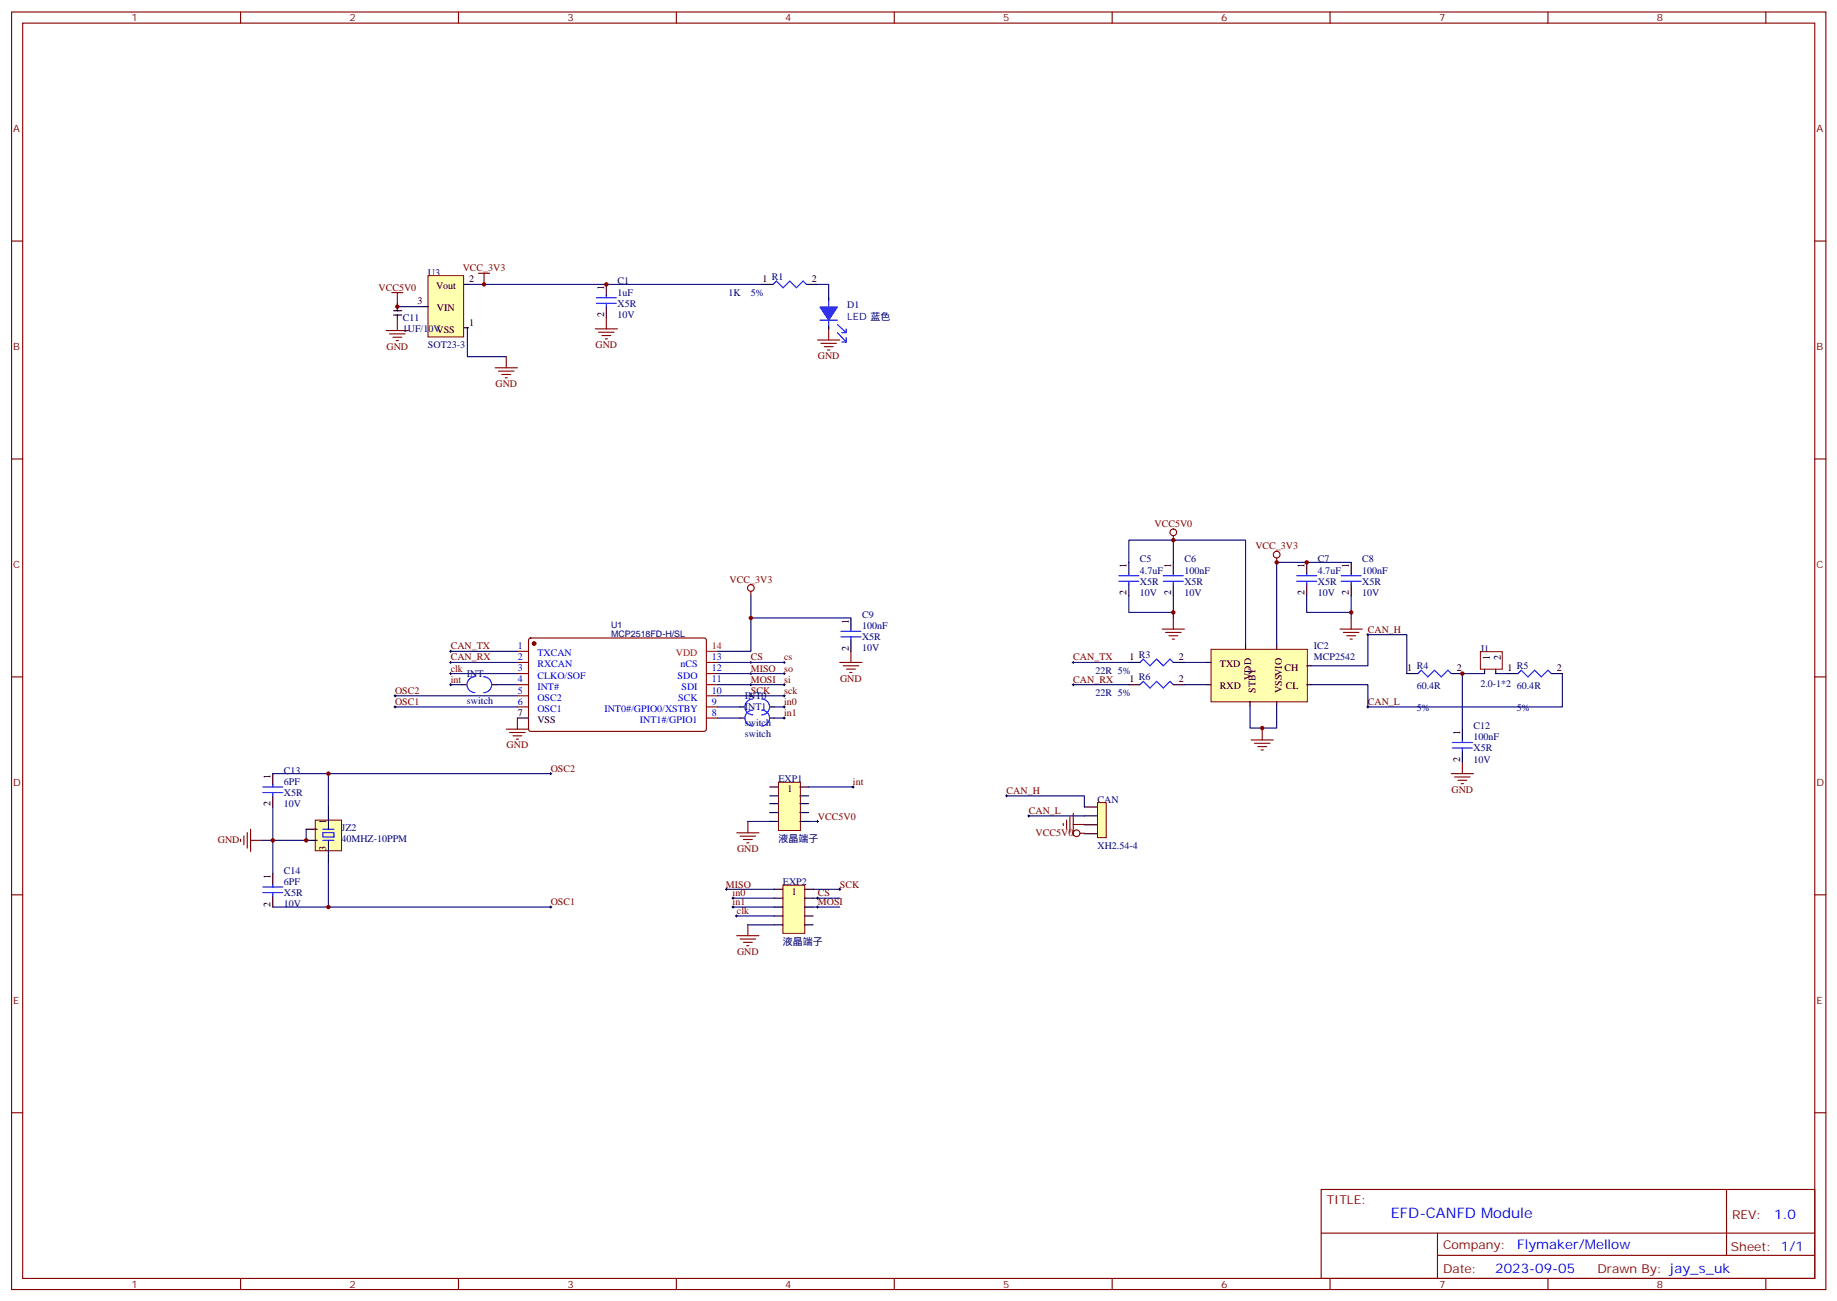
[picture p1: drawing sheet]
<svg xmlns="http://www.w3.org/2000/svg" width="583mm" height="413mm" viewBox="0 0 583 413" stroke-linecap="round" stroke-linejoin="round" font-family="sans-serif">
<g fill="none" stroke="#800000" stroke-width=".35">
<path d="M124.3 92.8h3.5M126.1 92.8v3.6M151.8 86.7h3.6M153.6 86.7v3.5M122.6 104.9h7M123.6 105.9h5M124.7 107h2.8M125.7 108.1h.7M126.1 101.4v3.5M157.1 116.7h7.1M158.2 117.8h4.9M159.2 118.8h2.9"/>
<path d="M160.3 119.9h.7M160.7 113.2v3.5M188.9 104.4h7M189.9 105.4h5M191 106.5h2.8M192.1 107.5h.7M192.4 100.8v3.6M259.4 107.9h7.1M260.5 108.9h4.9M261.5 110h2.9M262.6 111.1h.7M263 104.4v3.5"/>
<path d="M372.3 170v1.4M405.1 177v1.4M238.3 185.5a1.06 1.06 0 0 0-1 1.5 1.06 1.06 0 0 0 1.7 .3 1.06 1.06 0 0 0-.4-1.8h-.3M238.3 187.6v1.4M368.8 199.6h7M372.3 196.1v3.5M425.2 199.6h7.1M428.8 196.1v3.5M266.5 210.2h7M267.5 211.2h5M268.6 212.3h2.8M269.7 213.4h.7"/>
<path d="M270 206.7v3.5M369.9 200.7h4.9M370.9 201.7h2.8M372 202.8h.7M426.3 200.7h4.9M427.4 201.7h2.8M428.4 202.8h.7M160.7 231.4h7M161.7 232.4h5M162.8 233.5h2.8M163.8 234.5h.7M164.2 227.8v3.6"/>
<path d="M397 234.8h7.1M398.1 235.8h4.9M399.1 236.9h2.9M400.2 237.9h.7M400.5 231.2v3.6M339.5 259.1v5M340.6 258.1v7M460.5 245.5h7.1M461.6 246.5h4.9M462.6 247.6h2.9M463.7 248.6h.7M464 241.9v3.6"/>
<path d="M76.3 266.3v.7M77.4 265.2v2.8M78.5 264.2v4.9M79.5 266.6h3.5M79.5 263.1v7.1M233.8 264.2h7M234.9 265.3h4.9M235.9 266.4h2.8M237 267.4h.7M237.3 260.7v3.5M337.4 261.2v.8M338.5 260.2v2.8"/>
<path d="M340.6 261.6h3.5M342.7 264.4h1.4M233.8 296.9h7M234.9 297.9h4.9M235.9 299h2.8M237.3 293.4v3.5M237 300.1h.7"/>
<circle cx="372.3" cy="168.9" r="1.06"/>
<circle cx="405.1" cy="176" r="1.06"/>
<circle cx="341.6" cy="264.4" r="1.06"/>
</g>
<g fill="none" stroke="#000" stroke-width=".32">
<path d="M142.7 210.2h.7M142.7 217.2h.7M142.7 206.7h.7M142.7 213.7h.7M143 206.3v.7M143 209.8v.7M143 213.4v.7M143 216.9v.7M237.9 210.2h.7M237.9 217.2h.7M237.9 213.7h.7M238.3 209.8v.7"/>
<path d="M238.3 213.4v.7M238.3 216.9v.7M248.5 210.2h.7M248.5 217.2h.7M248.5 213.7h.7M248.8 209.8v.7M248.8 213.4v.7M248.8 216.9v.7M340.2 210.2h.7M340.2 217.2h.7M340.6 209.8v.7M340.6 216.9v.7"/>
<path d="M433.7 201.4h.7M434.1 201v.7M125 224.3h.7M125 220.8h.7M125.4 220.4v.7M125.4 223.9v.7M237.9 220.8h.7M238.3 220.4v.7M248.5 224.3h.7M248.5 220.8h.7M248.5 227.8h.7M248.8 220.4v.7"/>
<path d="M248.8 223.9v.7M248.8 227.5v.7M433.7 224.3h.7M434.1 223.9v.7M174.4 245.5h.7M174.8 245.1v.7M270.4 249.7h.7M270.7 249.3v.7M319.1 252.5h.7M319.4 252.2v.7M326.1 258.9h.7M326.5 258.5v.7"/>
<path d="M259.1 260.6h.7M259.4 260.3v.7M174.4 287.8h.7M174.8 287.4v.7M230.2 282.2h.7M230.5 281.8v.7M232.3 287.8h.7M232.3 285h.7M232.6 284.6v.7M232.6 287.4v.7M233.3 290.6h.7M233.7 290.3v.7"/>
<path d="M259.1 287.8h.7M259.1 285h.7M259.4 284.6v.7M259.4 287.4v.7M266.1 282.2h.7M266.5 281.8v.7"/>
</g>
<g fill="none" stroke="#000080" stroke-width=".35">
<path d="M126.1 96.2v1.1h8.4M148.3 90.2h93.5M259.4 90.2h3.6v4.3M148.3 104v9.2h12.4M358.2 178.4v-7h37.1v33.1M372.3 171.4v7M428.8 178.4h-23.7v26.1M238.3 189v17.7h-10.6M238.3 196.1h31.7M358.2 189v5.3h14.1M372.3 189v7.1M414.7 189v5.3h14.1"/>
<path d="M428.8 189v7.1M143 210.2h21.2M143 217.2h3.5M143 206.7h21.2M143 213.7h21.2M157.5 217.2h6.7M227.7 210.2h21.1M227.7 217.2h21.1M227.7 213.7h21.1M340.6 210.2h17.6M340.6 217.2h17.6M375.8 217.2h7.1"/>
<path d="M375.8 210.2h7.1M416.1 211.2h18v-9.8h12.3v12.3M471.1 213.7h-7.1v17.7M474.6 213.7h3.6M495.8 213.7v10.6h-61.7v-7.1h-18M125.4 220.8h38.8M125.4 224.3h38.8M227.7 220.8h21.1M227.7 224.3h7M227.7 227.8h7M245.7 224.3h3.1M245.7 227.8h3.1"/>
<path d="M396.7 223.9v7.1h8.4v-7.1M400.5 231v.4M86.6 245.5h17.6v10.5M86.6 256v21.2M104.2 245.5h70.6M256.6 249.7h14.1M319.4 252.5h24.7v3.5M326.5 258.9h17.6M97.2 263.1v3.5h-14.2M104.2 273.7v14.1M237.2 260.6h7.4M256.6 260.6h2.8"/>
<path d="M86.6 287.8h88.2M230.5 282.2h15.2M232.6 287.8h13.1M232.6 285h13.1M233.7 290.6h12M237.2 293.4h8.5M258 287.8h8.5M258 282.2h8.5M258 285h8.5"/>
</g>
<circle cx="169.5" cy="204.2" r=".53" fill="#870000" stroke="#870000" stroke-width=".35"/>
<g fill="none" stroke="#870000" stroke-width=".35">
<path d="M164.2 206.7h3.5M164.2 210.2h3.5M164.2 213.7h3.5M164.2 217.2h3.5M167.9 202.6l.5-.2 55.3 .1 .5 .6-.1 28.5-.7 .5-55.3-.1-.4-.6v-28.3zM224.2 210.2h3.5M224.2 213.7h3.5M224.2 217.2h3.5M164.2 220.8h3.5M164.2 224.3h3.5M224.2 220.8h3.5M224.2 224.3h3.5"/>
<path d="M224.2 227.8h3.5"/>
</g>
<path d="M164.2 227.8h3.5" fill="none" stroke="#000" stroke-width=".35"/>
<path d="M224.2 206.7h3.5" fill="none" stroke="#f00" stroke-width=".35"/>
<path d="M384.3 206h30.5v16.7h-30.5z" fill="#ffffb0" stroke="#800000" stroke-width=".32"/>
<g fill="none" stroke="#000" stroke-width=".35">
<path d="M192.4 90.2v3.6M192.4 97.3v3.5M241.8 90.2h3.5M255.9 90.2h3.5M263 94.5v.7M263 103.7v.7M358.2 178.4v3.6M372.3 178.4v3.6M414.7 178.4v3.6M428.8 178.4v3.6M270 196.1v3.5M358.2 185.5v3.5"/>
<path d="M372.3 185.5v3.5M414.7 185.5v3.5M428.8 185.5v3.5M270 203.1v3.6M358.2 210.2h3.5M358.2 217.2h3.5M372.3 210.2h3.5M372.3 217.2h3.5M382.9 210.2h1.4M382.9 217.2h1.4M395.3 204.5v1.4M405.1 204.5v1.4"/>
<path d="M414.7 217.2h1.4M414.7 211.2h1.4M446.4 213.7h3.5M460.5 213.7h3.5M478.2 213.7h3.5M492.3 213.7h3.5M396.7 222.6v1.3M405.1 222.6v1.3M464 231.4v3.5M464 238.4v3.5"/>
</g>
<g fill="none" stroke="#000aff" stroke-width=".35">
<path d="M189.2 96.2h6.4M189.2 94.5h6.4M192.4 93.8v.7M192.4 96.2v1.1M245.3 90.2l1.1-1 2.1 2.1 2.1-2.1 2.1 2.1 2.1-2.1 1.1 1M270 199.6v.7M355 184.4h6.4M355 182.7h6.4M358.2 182v.7M358.2 184.4v1.1M369.1 184.4h6.4M369.1 182.7h6.4"/>
<path d="M372.3 182v.7M372.3 184.4v1.1M411.5 184.4h6.3M411.5 182.7h6.3M414.7 182v.7M414.7 184.4v1.1M425.6 184.4h6.3M425.6 182.7h6.3M428.8 182v.7M428.8 184.4v1.1M266.8 202.1h6.4M266.8 200.3h6.4"/>
<path d="M270 202.1v1M361.7 210.2l1.1-1.1 2.1 2.1 2.1-2.1 2.1 2.1 2.2-2.1 1 1.1M361.7 217.2l1.1-1 2.1 2.1 2.1-2.1 2.1 2.1 2.2-2.1 1 1M449.9 213.7l1.1-1 2.1 2.1 2.1-2.1 2.1 2.1 2.2-2.1 1 1M481.7 213.7l1-1 2.2 2.1 2.1-2.1 2.1 2.1 2.1-2.1 1.1 1M460.9 237.3h6.3M460.9 235.6h6.3M464 234.9v.7M464 237.3v1.1"/>
</g>
<path d="M263 94.6v9.8M260.2 101.6h5.5M265.7 103l2.8 2.5M265.7 105.5l2.8 3M267.1 105.5h1.4M267.1 108.5h1.4M268.5 104.4v1.1M268.5 107.1v1.4" fill="none" stroke="#00f" stroke-width=".35"/>
<path d="M260.2 97.4h5.5l-2.7 4.2z" fill="#00f" stroke="#00f" stroke-width=".32"/>
<path d="M100 260.2h8.4v9.7h-8.4z" fill="#ffffb0" stroke="#800000" stroke-width=".32"/>
<path d="M86.6 245.5v3.5M86.6 252.5v3.5M104.2 256v7.1M86.6 277.2v3.5M97.2 263.1h3.5M97.2 266.6h3.5M104.2 266.6v7.1M86.6 284.3v3.5" fill="none" stroke="#000" stroke-width=".35"/>
<path d="M102.4 264.2h3.6v1.4h-3.6zM102.4 263.1h3.6M102.4 266.6h3.6" fill="none" stroke="#00f" stroke-width=".35"/>
<path d="M83.4 251.5h6.3M83.4 249.7h6.3M86.6 249v.7M86.6 251.5v1M83.4 283.2h6.3M83.4 281.4h6.3M86.6 280.7v.7M86.6 283.2v1.1" fill="none" stroke="#000aff" stroke-width=".35"/>
<path d="M135.8 87.5h11.3v19.4h-11.3z" fill="#ffffb0" stroke="#800000" stroke-width=".32"/>
<path d="M124.9 98.6h2.6M124.9 100h2.6M126.1 97.3v1.4M126.1 99.8v1.4M134.5 97.3h1.4M147.3 90.2h1.4M147.3 104h1.4" fill="none" stroke="#000" stroke-width=".35"/>
<path d="M247 248.2h7v15.3h-7z" fill="#ffffb0" stroke="#800000" stroke-width=".32"/>
<path d="M244.3 249.7h2.7M244.3 252.5h2.7M244.3 255h2.7M244.3 257.8h2.7M253.8 249.7h2.8M253.8 252.5h2.8M253.8 255h2.8M253.8 257.8h2.8M244.3 260.6h2.7M253.8 260.6h2.8" fill="none" stroke="#000" stroke-width=".35"/>
<path d="M248.4 280.8h7v15.3h-7z" fill="#ffffb0" stroke="#800000" stroke-width=".32"/>
<path d="M245.7 282.2h2.8M245.7 285h2.8M245.7 287.8h2.8M245.7 290.6h2.8M245.7 293.4h2.8M255.2 282.2h2.8M255.2 285h2.8M255.2 287.8h2.8M255.2 290.6h2.8M255.2 293.4h2.8" fill="none" stroke="#000" stroke-width=".35"/>
<path d="M348.3 254.7h2.7v11.1h-2.7z" fill="#ffffb0" stroke="#800000" stroke-width=".32"/>
<path d="M146.5 217.2h1.4M156.1 217.2h1.4M471.1 212.3v1.4M474.6 212.3v1.4M234.7 224.3h1.4M234.7 227.8h1.4M244.3 224.3h1.4M244.3 227.8h1.4M344.1 256h4.2M344.1 258.9h4.2M344.1 261.7h4.2M344.1 264.5h4.2" fill="none" stroke="#000" stroke-width=".35"/>
<path d="M469.8 206.8h6.9v5.5h-6.9z" fill="none" stroke="#800000" stroke-width=".32"/>
<path d="M150.7 214.7a2.52 2.52 0 0 0-2.5 2.5 2.52 2.52 0 0 0 2.5 2.6M153.5 214.7a2.52 2.52 0 0 1 2.5 2.5 2.52 2.52 0 0 1-2.5 2.6M238.9 221.8a2.52 2.52 0 0 0-2.5 2.5 2.52 2.52 0 0 0 2.5 2.5M238.9 225.3a2.52 2.52 0 0 0-2.5 2.5 2.52 2.52 0 0 0 2.5 2.5M241.7 221.8a2.52 2.52 0 0 1 2.5 2.5 2.52 2.52 0 0 1-2.5 2.5M241.7 225.3a2.52 2.52 0 0 1 2.5 2.5 2.52 2.52 0 0 1-2.5 2.5" fill="none" stroke="#00f" stroke-width=".35"/>
<g fill="none" stroke="#870000" stroke-width=".35">
<path d="M3.7 3.8h575.7v405.4h-575.7zM7.2 7.3h568.7v398.3h-568.7zM76.3 3.8v3.5M145.5 3.8v3.5M214.6 3.8v3.5M283.8 3.8v3.5M352.9 3.8v3.5M422.1 3.8v3.5M491.2 3.8v3.5M560.4 3.8v3.5M3.7 76.5h3.5M575.9 76.5h3.5"/>
<path d="M3.7 145.6h3.5M575.9 145.6h3.5M3.7 214.8h3.5M575.9 214.8h3.5M3.7 283.9h3.5M575.9 283.9h3.5M3.7 353.1h3.5M575.9 353.1h3.5M419.2 377.4h156.7v28.2h-156.7zM547.9 377.4v20.9M419.3 391.2h156.4M456.2 398.3h119.5"/>
<path d="M456.2 391.2v14.2M76.3 405.6v3.6M145.5 405.6v3.6M214.6 405.6v3.6M283.8 405.6v3.6M352.9 405.6v3.6M422.1 405.6v3.6M491.2 405.6v3.6M560.4 405.6v3.6"/>
</g>
<g fill="#800000">
<circle cx="86.6" cy="266.6" r=".71"/>
<circle cx="97.2" cy="266.6" r=".71"/>
<circle cx="104.2" cy="287.8" r=".71"/>
<circle cx="104.2" cy="245.5" r=".71"/>
<circle cx="126.1" cy="97.3" r=".71"/>
<circle cx="153.6" cy="90.2" r=".71"/>
<circle cx="192.4" cy="90.2" r=".71"/>
<circle cx="238.3" cy="196.1" r=".71"/>
<circle cx="372.3" cy="194.3" r=".71"/>
<circle cx="372.3" cy="171.4" r=".71"/>
<circle cx="400.5" cy="231" r=".71"/>
<circle cx="405.1" cy="178.4" r=".71"/>
<circle cx="414.7" cy="178.4" r=".71"/>
<circle cx="428.8" cy="194.3" r=".71"/>
<circle cx="464" cy="213.7" r=".71"/>
</g>
<text font-size="4.6" fill="#00f" x="441.3" y="386.4">EFD-CANFD Module</text>
<g font-size="4.2" fill="#00f">
<text x="563" y="386.7">1.0</text>
<text x="481.4" y="396.2">Flymaker/Mellow</text>
<text x="474.5" y="404">2023-09-05</text>
</g>
<g font-size="3.9" fill="#800">
<text x="421" y="382">TITLE:</text>
<text x="549.6" y="386.7">REV:</text>
<text x="457.9" y="396.2">Company:</text>
<text x="549.3" y="396.8">Sheet: 1/1</text>
<text x="457.9" y="403.9">Date:</text>
<text x="506.9" y="403.9">Drawn By: jay_s_uk</text>
</g>
<g font-size="3.2" fill="#800">
<text x="41.8" y="6.8">1</text>
<text x="110.9" y="6.8">2</text>
<text x="180.1" y="6.8">3</text>
<text x="249.2" y="6.8">4</text>
<text x="318.3" y="6.8">5</text>
<text x="387.5" y="6.8">6</text>
<text x="456.6" y="6.8">7</text>
<text x="525.8" y="6.8">8</text>
<text x="4.2" y="41.9">A</text>
<text x="576.4" y="41.9">A</text>
<text x="4.2" y="111.1">B</text>
<text x="576.4" y="111.1">B</text>
<text x="4.2" y="180.2">C</text>
<text x="576.4" y="180.2">C</text>
<text x="4.2" y="249.3">D</text>
<text x="576.4" y="249.3">D</text>
<text x="4.2" y="318.5">E</text>
<text x="576.4" y="318.5">E</text>
<text x="41.8" y="408.6">1</text>
<text x="110.9" y="408.6">2</text>
<text x="180.1" y="408.6">3</text>
<text x="249.2" y="408.6">4</text>
<text x="318.3" y="408.6">5</text>
<text x="387.5" y="408.6">6</text>
<text x="456.6" y="408.6">7</text>
<text x="525.8" y="408.6">8</text>
</g>
<g font-size="3.2" fill="#000080">
<text x="135.8" y="87.5">U3</text>
<text x="195.9" y="90.2">C1</text>
<text x="231.2" y="93.8">1K</text>
<text x="238.3" y="93.8">5%</text>
<text x="127.8" y="101.7">C11</text>
<text x="195.9" y="100.8">10V</text>
<text x="195.9" y="97.3">X5R</text>
<text x="268.9" y="101.5">LED 蓝色</text>
<text x="268.9" y="97.8">D1</text>
<text x="127.8" y="105.3">1UF/10VVSS</text>
<text x="135.8" y="110.4">SOT23-3</text>
<text x="361.7" y="178.4">C5</text>
<text x="375.8" y="178.4">C6</text>
<text x="418.2" y="178.4">C7</text>
<text x="432.3" y="178.4">C8</text>
<text x="361.7" y="185.5">X5R</text>
<text x="375.8" y="185.5">X5R</text>
<text x="418.2" y="185.5">X5R</text>
<text x="432.3" y="185.5">X5R</text>
<text x="361.7" y="189">10V</text>
<text x="375.8" y="189">10V</text>
<text x="418.2" y="189">10V</text>
<text x="432.3" y="189">10V</text>
<text x="273.5" y="196.1">C9</text>
<text x="273.5" y="203.1">X5R</text>
<text x="273.5" y="206.7">10V</text>
<text x="416.9" y="209.5">MCP2542</text>
<text x="416.9" y="206">IC2</text>
<text x="469.8" y="206.8">J1</text>
<text x="148.2" y="214.7">INT</text>
<text x="347.6" y="213.7">22R 5%</text>
<text x="236.4" y="221.8">INT0</text>
<text x="347.6" y="220.8">22R 5%</text>
<text x="449.6" y="218.7">60.4R</text>
<text x="469.8" y="217.9">2.0-1*2</text>
<text x="481.3" y="218.7">60.4R</text>
<text x="148.2" y="223.3">switch</text>
<text x="236.4" y="225.3">INT1</text>
<text x="449.6" y="225.7">5%</text>
<text x="481.3" y="225.7">5%</text>
<text x="236.4" y="230.3">switch</text>
<text x="236.4" y="233.9">switch</text>
<text x="467.6" y="231.4">C12</text>
<text x="467.6" y="238.4">X5R</text>
<text x="90.1" y="245.5">C13</text>
<text x="467.6" y="241.9">10V</text>
<text x="247" y="248.2">EXP1</text>
<text x="90.1" y="256">10V</text>
<text x="90.1" y="252.5">X5R</text>
<text x="348.3" y="254.7">CAN</text>
<text x="108.4" y="263.7">JZ2</text>
<text x="108.4" y="267.3">40MHZ-10PPM</text>
<text x="247" y="267.2">液晶端子</text>
<text x="348.3" y="269.3">XH2.54-4</text>
<text x="90.1" y="277.2">C14</text>
<text x="248.4" y="280.8">EXP2</text>
<text x="90.1" y="287.8">10V</text>
<text x="90.1" y="284.3">X5R</text>
<text x="248.4" y="299.8">液晶端子</text>
</g>
<g font-size="3.2" fill="#800000">
<text x="146.8" y="86.1">VCC_3V3</text>
<text x="120.1" y="92.2">VCC5V0</text>
<text x="122.7" y="110.9">GND</text>
<text x="189" y="110.4">GND</text>
<text x="259.5" y="113.9">GND</text>
<text x="157.2" y="122.8">GND</text>
<text x="366.4" y="167.2">VCC5V0</text>
<text x="398.4" y="174.3">VCC_3V3</text>
<text x="231.5" y="184.9">VCC_3V3</text>
<text x="434.1" y="200.9">CAN_H</text>
<text x="143" y="206">CAN_TX</text>
<text x="143" y="209.5">CAN_RX</text>
<text x="238.3" y="209.5">CS</text>
<text x="248.8" y="209.5">cs</text>
<text x="340.6" y="209.5">CAN_TX</text>
<text x="143" y="213.1">clk</text>
<text x="238.3" y="213.1">MISO</text>
<text x="248.8" y="213.1">so</text>
<text x="125.4" y="220.1">OSC2</text>
<text x="143" y="216.6">int</text>
<text x="238.3" y="216.6">MOSI</text>
<text x="238.3" y="220.1">SCK</text>
<text x="248.8" y="216.6">si</text>
<text x="248.8" y="220.1">sck</text>
<text x="266.6" y="216.3">GND</text>
<text x="340.6" y="216.6">CAN_RX</text>
<text x="125.4" y="223.7">OSC1</text>
<text x="248.8" y="223.7">in0</text>
<text x="248.8" y="227.2">in1</text>
<text x="434.1" y="223.8">CAN_L</text>
<text x="160.8" y="237.4">GND</text>
<text x="174.8" y="244.8">OSC2</text>
<text x="270.7" y="249">int</text>
<text x="319.4" y="251.9">CAN_H</text>
<text x="460.6" y="251.5">GND</text>
<text x="259.5" y="260.1">VCC5V0</text>
<text x="326.5" y="258.2">CAN_L</text>
<text x="69.1" y="267.6">GND</text>
<text x="328.6" y="265.3">VCC5V0</text>
<text x="233.9" y="270.3">GND</text>
<text x="230.4" y="281.6">MISO</text>
<text x="266.5" y="281.6">SCK</text>
<text x="174.8" y="287.2">OSC1</text>
<text x="232.5" y="287.2">in1</text>
<text x="232.5" y="284.4">in0</text>
<text x="259.5" y="284.4">CS</text>
<text x="259.5" y="287.2">MOSI</text>
<text x="233.8" y="289.9">clk</text>
<text x="233.9" y="302.9">GND</text>
</g>
<g font-size="3.2">
<text x="148.9" y="89.5">2</text>
<text x="242" y="89.5">1 R1</text>
<text x="257.7" y="89.5">2</text>
<text x="138.4" y="91.8">Vout</text>
<text x="191.7" y="92" transform="rotate(-90 191.7 92)">1</text>
<text x="132.5" y="96.5">3</text>
<text x="138.6" y="98.8">VIN</text>
<text x="191.7" y="100.6" transform="rotate(-90 191.7 100.6)">2</text>
<text x="148.9" y="103.4">1</text>
<text x="357.5" y="180.2" transform="rotate(-90 357.5 180.2)">1</text>
<text x="371.6" y="180.2" transform="rotate(-90 371.6 180.2)">1</text>
<text x="413.9" y="180.2" transform="rotate(-90 413.9 180.2)">1</text>
<text x="428.1" y="180.2" transform="rotate(-90 428.1 180.2)">1</text>
<text x="357.5" y="188.8" transform="rotate(-90 357.5 188.8)">2</text>
<text x="371.6" y="188.8" transform="rotate(-90 371.6 188.8)">2</text>
<text x="413.9" y="188.8" transform="rotate(-90 413.9 188.8)">2</text>
<text x="428.1" y="188.8" transform="rotate(-90 428.1 188.8)">2</text>
<text x="269.3" y="197.8" transform="rotate(-90 269.3 197.8)">1</text>
<text x="269.3" y="206.5" transform="rotate(-90 269.3 206.5)">2</text>
<text x="358.4" y="209.5">1 R3</text>
<text x="374.1" y="209.5">2</text>
<text x="472.7" y="209.5" transform="rotate(-90 472.7 209.5)">1</text>
<text x="476.2" y="209.5" transform="rotate(-90 476.2 209.5)">2</text>
<text x="387.1" y="211.8">TXD</text>
<text x="397" y="215.7" transform="rotate(-90 397 215.7)">VDD</text>
<text x="407.6" y="213">CH</text>
<text x="446.6" y="213">1 R4</text>
<text x="462.3" y="213">2</text>
<text x="478.3" y="213">1 R5</text>
<text x="494" y="213">2</text>
<text x="358.4" y="216.5">1 R6</text>
<text x="374.1" y="216.5">2</text>
<text x="387.1" y="218.7">RXD</text>
<text x="398.4" y="219.9" transform="rotate(-90 398.4 219.9)">STBY</text>
<text x="406.7" y="219.9" transform="rotate(-90 406.7 219.9)">VSSVIO</text>
<text x="408" y="218.7">CL</text>
<text x="164.4" y="227.1">7</text>
<text x="170.5" y="229.4">VSS</text>
<text x="463.3" y="233.1" transform="rotate(-90 463.3 233.1)">1</text>
<text x="463.3" y="241.8" transform="rotate(-90 463.3 241.8)">2</text>
<text x="85.9" y="247.2" transform="rotate(-90 85.9 247.2)">1</text>
<text x="249.9" y="251.2">1</text>
<text x="85.9" y="255.9" transform="rotate(-90 85.9 255.9)">2</text>
<text x="103.5" y="261.3" transform="rotate(-90 103.5 261.3)">1</text>
<text x="103.5" y="270" transform="rotate(-90 103.5 270)">3</text>
<text x="85.9" y="279" transform="rotate(-90 85.9 279)">1</text>
<text x="85.9" y="287.6" transform="rotate(-90 85.9 287.6)">2</text>
<text x="251.3" y="283.8">1</text>
</g>
<g font-size="3.2" fill="#000084">
<text x="195.9" y="93.8">1uF</text>
<text x="361.7" y="182">4.7uF</text>
<text x="375.8" y="182">100nF</text>
<text x="418.2" y="182">4.7uF</text>
<text x="432.3" y="182">100nF</text>
<text x="273.5" y="199.6">100nF</text>
<text x="467.6" y="234.9">100nF</text>
<text x="90.1" y="249">6PF</text>
<text x="90.1" y="280.7">6PF</text>
</g>
<g font-size="3.2" fill="#00f">
<text x="164.4" y="206">1</text>
<text x="164.4" y="209.5">2</text>
<text x="170.5" y="208.2">TXCAN</text>
<text x="225.9" y="209.5">13</text>
<text x="164.4" y="213">3</text>
<text x="170.5" y="211.8">RXCAN</text>
<text x="170.5" y="215.3">CLKO/SOF</text>
<text x="215" y="215.3">SDO</text>
<text x="215.9" y="211.8">nCS</text>
<text x="225.9" y="213">12</text>
<text x="164.4" y="216.5">4</text>
<text x="164.4" y="220.1">5</text>
<text x="170.5" y="218.8">INT#</text>
<text x="216.3" y="218.8">SDI</text>
<text x="225.9" y="220.1">10</text>
<text x="225.9" y="216.5">11</text>
<text x="164.4" y="223.6">6</text>
<text x="170.5" y="222.4">OSC2</text>
<text x="170.5" y="225.9">OSC1</text>
<text x="191.8" y="225.9">INT0#/GPIO0/XSTBY</text>
<text x="215.2" y="222.4">SCK</text>
<text x="225.9" y="227.1">8</text>
<text x="225.9" y="223.6">9</text>
<text x="203" y="229.4">INT1#/GPIO1</text>
</g>
<g font-size="3.2" fill="#f00">
<text x="214.5" y="208.2">VDD</text>
<text x="225.9" y="206">14</text>
</g>
<g font-size="2.8" fill="#000080">
<text x="193.9" y="202.1">MCP2518FD-H/SL</text>
<text x="193.9" y="199.1">U1</text>
</g>
</svg>
